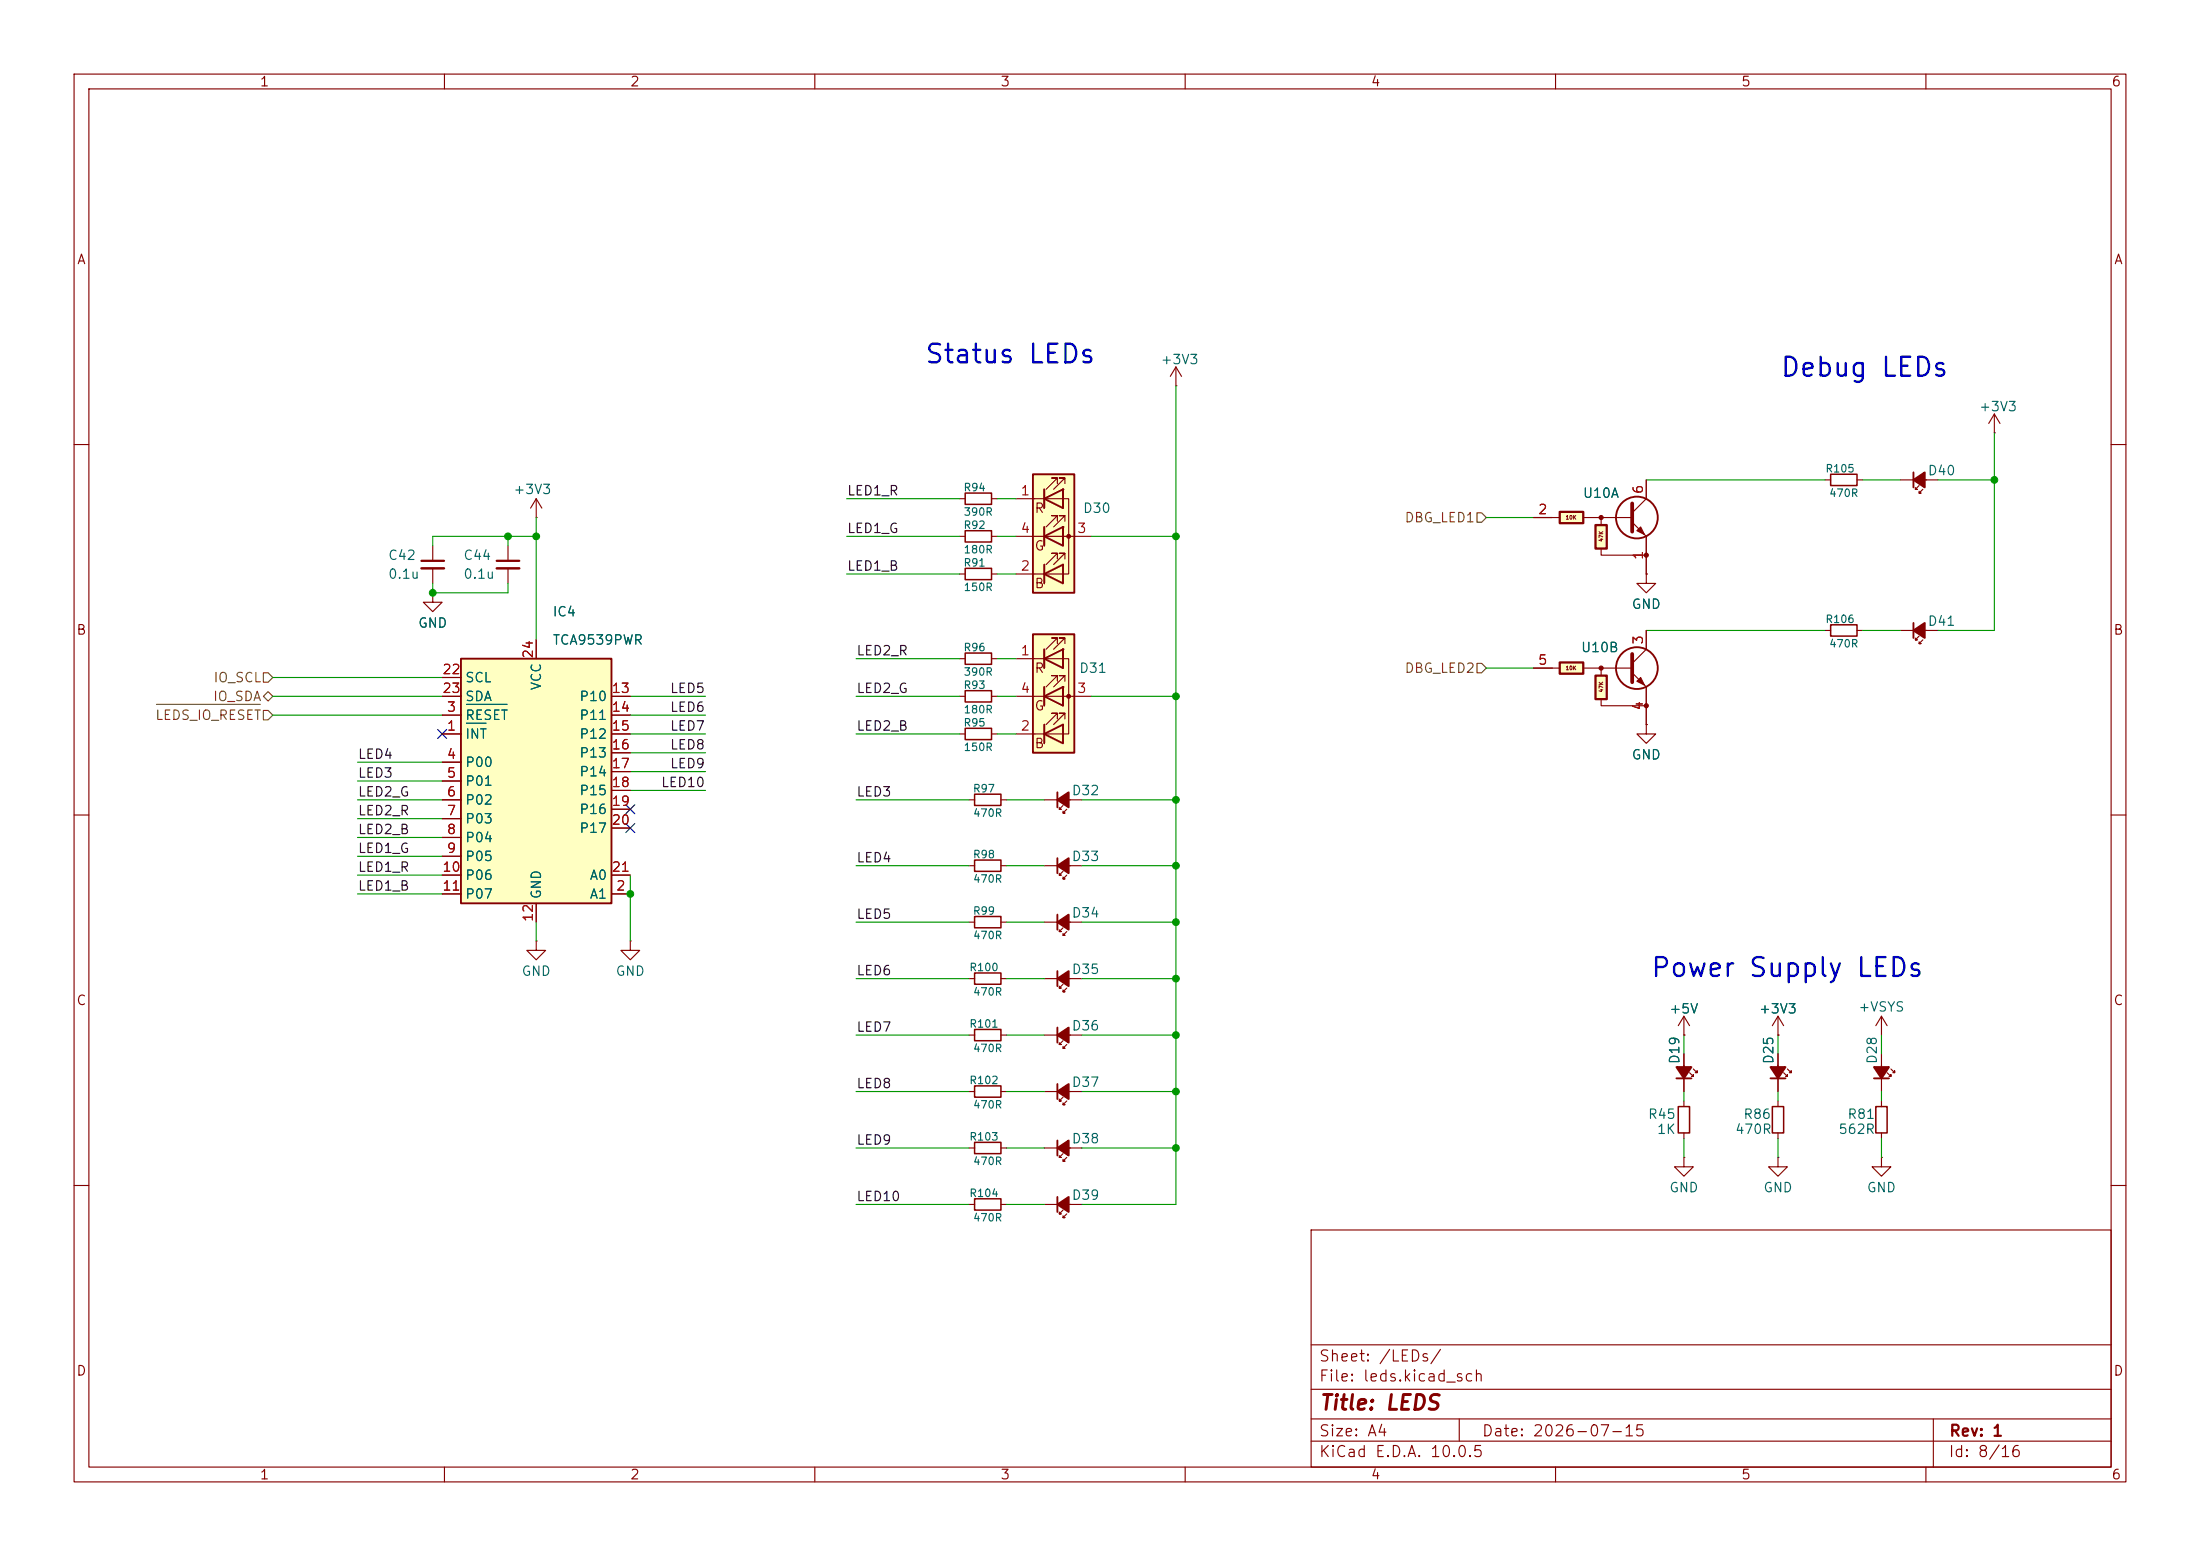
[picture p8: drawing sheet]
<svg xmlns="http://www.w3.org/2000/svg" width="297mm" height="210mm" viewBox="0 0 297 210" stroke-linecap="round" stroke-linejoin="round" font-family="sans-serif">
<g fill="none" stroke="#840000" stroke-width=".15">
<path d="M10 10h277v190h-277zM12 12h273v186h-273zM60 10v2M110 10v2M160 10v2M210 10v2M260 10v2M10 60h2M285 60h2M10 110h2M285 110h2M10 160h2"/>
<path d="M177 166h108v32h-108zM285 160h2M60 198v2M110 198v2M160 198v2M177 194.5h108M177 191.5h108M177 187.5h108M177 181.5h108M197 191.5v3M210 198v2M260 198v2"/>
<path d="M261 191.5v6.5"/>
</g>
<path d="M139.4 85.6h5.6v16h-5.6z" fill="#ffffc2"/>
<path d="M139.4 85.6h5.6v16h-5.6zM141 88.9l2.5-1.3v2.6zM141 94l2.5-1.3v2.6zM141 99.1l2.5-1.3v2.5zM141 87.6v2.6M141 92.7v2.6M141 97.8v2.5" fill="none" stroke="#840000" stroke-width=".25"/>
<g fill="none" stroke="#840000" stroke-width=".15">
<path d="M129.5 72.4h.8M133.9 72.4h.7M137.2 88.9h7.1v10.2h-7.1M137.2 94h10.1M141 87.6v2.6M141 92.7v2.6M142.7 86.9v-.8h-.7h.7l-1.5 1.5M142.7 91.9v-.7h-.7h.7l-1.5 1.5M142.7 97v-.7h-.7h.7l-1.5 1.5M143.5 87.6h.1M143.5 87.6v2.6zM143.5 92.7h.1"/>
<path d="M143.5 92.7v2.6zM143.8 86.9v-.8h-.8h.8l-1.6 1.5M143.8 91.9v-.7h-.8h.8l-1.6 1.5M143.8 97v-.7h-.8h.8l-1.6 1.5"/>
</g>
<circle cx="144.3" cy="94" r=".25" fill="#840000" stroke="#840000" stroke-width=".15"/>
<path d="M130.3 71.6h3.6v1.6h-3.6z" fill="none" stroke="#840000" stroke-width=".2"/>
<path d="M139.4 64h5.6v16h-5.6z" fill="#ffffc2"/>
<path d="M139.4 64h5.6v16h-5.6zM141 67.3l2.5-1.3v2.6zM141 72.4l2.5-1.3v2.6zM141 77.5l2.5-1.3v2.5zM141 66v2.6M141 71.1v2.6M141 76.2v2.5M258.3 84.1v2M142.7 106.9v2.1M226.3 145.5h2M239 145.5h2M253 145.5h2" fill="none" stroke="#840000" stroke-width=".25"/>
<g fill="none" stroke="#840000" stroke-width=".15">
<path d="M129.5 67.3h.8M129.5 77.5h.8M133.9 67.3h.7M133.9 77.5h.7M137.2 67.3h7.1v10.2h-7.1M137.2 72.4h10.1M141 66v2.6M141 71.1v2.6M142.7 65.3v-.8h-.7h.7l-1.5 1.5M142.7 70.4v-.8h-.7h.7l-1.5 1.5M142.7 75.4v-.7h-.7h.7l-1.5 1.5M143.5 66h.1"/>
<path d="M143.5 66v2.6zM143.5 71.1h.1M143.5 71.1v2.6zM143.8 65.3v-.8h-.8h.8l-1.6 1.5M143.8 70.4v-.8h-.8h.8l-1.6 1.5M143.8 75.4v-.7h-.8h.8l-1.6 1.5M246.4 85.1h.7M250.7 85.1h.8M256.5 85.1h5.1M259.1 85.9l-.5 .5h.2h-.2v-.3M259.6 86.4l-.5 .5h.2h-.2v-.3M130.8 108h.8"/>
<path d="M135.1 108h.8M141 108h5M143.5 108.7l-.5 .5h.3h-.3v-.2M144 109.2l-.5 .5h.3h-.3v-.2M227.3 139.7h.1M227.3 137.2v2.5M227.3 137.2l-.7 1.2M227.3 137.2l.8 1.2M240 139.7h.1M240 137.2v2.5M240 137.2l-.7 1.2M240 137.2l.8 1.2"/>
<path d="M254 137.2l-.8 1.2M254 137.2l.8 1.2M254 137.2v2.5M130.8 147.3h.8M135.1 147.3h.8M227.3 142.2v5.1M228.1 144.8l.5 .5v-.3v.3h-.3M228.6 144.3l.5 .5v-.3v.3h-.2M240 142.2v5.1M240.8 144.8l.5 .5v-.3v.3h-.3M241.3 144.3l.5 .5v-.3v.3h-.2M254 142.2v5.1"/>
<path d="M254.8 144.8l.5 .5v-.3v.3h-.3M255.3 144.3l.5 .5v-.3v.3h-.3"/>
</g>
<circle cx="144.3" cy="72.4" r=".25" fill="#840000" stroke="#840000" stroke-width=".15"/>
<path d="M130.3 76.7h3.6v1.5h-3.6zM130.3 66.5h3.6v1.6h-3.6zM247.1 84.3h3.6v1.6h-3.6zM131.6 107.2h3.5v1.5h-3.5zM131.6 146.6h3.5v1.5h-3.5z" fill="none" stroke="#840000" stroke-width=".2"/>
<g fill="#840000" stroke="#840000" stroke-width=".25">
<path d="M258.3 85.1l1.5-1v2z"/>
<path d="M239 144h2l-1 1.5z"/>
<path d="M226.3 144h2l-1 1.5z"/>
<path d="M253 144h2l-1 1.5z"/>
<path d="M142.7 108l1.6-1.1v2.1z"/>
</g>
<g fill="#ffffc2">
<path d="M210.6 69.1h3.1v1.5h-3.1z"/>
<path d="M215.4 70.9h1.5v3.1h-1.5z"/>
</g>
<g fill="#840000" stroke="#840000" stroke-width=".15">
<path d="M221 71.6l.5-.5 .5 1z"/>
<circle cx="216.2" cy="69.9" r=".27"/>
<circle cx="222.2" cy="74.9" r=".27"/>
</g>
<path d="M207 69.9h3.6M213.9 69.9h6.3M216.2 74.2v.7h6M216.2 69.9v1M220.3 70.5l1.9 1.9v5.1M222.2 77.5v1.2h1.3l-1.3 1.3-1.2-1.3h1.2M222.2 77.5h.1M222.2 64.8v2.5l-1.9 1.9M222.2 97.8v1.3h1.3l-1.3 1.2-1.2-1.2h1.2M222.2 97.8h.1" fill="none" stroke="#840000" stroke-width=".15"/>
<path d="M210.6 69.1h3.1v1.5h-3.1zM215.4 70.9h1.5v3.1h-1.5z" fill="none" stroke="#840000" stroke-width=".3"/>
<path d="M220.3 67.9v3.9" fill="none" stroke="#840000" stroke-width=".51"/>
<circle cx="221" cy="69.8" r="2.82" fill="none" stroke="#840000" stroke-width=".25"/>
<g fill="#ffffc2">
<path d="M210.6 89.4h3.1v1.5h-3.1z"/>
<path d="M215.4 91.2h1.5v3.2h-1.5z"/>
</g>
<g fill="#840000" stroke="#840000" stroke-width=".15">
<path d="M221 91.9l.5-.5 .5 1.1z"/>
<circle cx="216.2" cy="90.2" r=".27"/>
<circle cx="222.2" cy="95.3" r=".27"/>
</g>
<g fill="none" stroke="#840000" stroke-width=".15">
<path d="M158.7 52.1h.1M158.7 49.5l-.7 1.3M158.7 49.5l.8 1.3M158.7 49.5v2.6M269.2 58.4h.1M269.2 55.9l-.7 1.3M269.2 55.9l.8 1.3M269.2 55.9v2.5M58.4 73.7v2M58.4 76.7v2M68.6 73.7v2M68.6 76.7v2"/>
<path d="M72.4 69.9h.1M72.4 67.3l-.8 1.3M72.4 67.3l.8 1.3M72.4 67.3v2.6M246.4 64.8h.7M250.7 64.8h.8M256.5 64.8h5.1M259.1 65.5l-.5 .5h.2h-.2v-.2M259.6 66l-.5 .5h.2h-.2v-.2M58.4 80v1.3h1.3l-1.3 1.3-1.3-1.3h1.3M58.4 80h.1M129.5 94h.8"/>
<path d="M129.5 88.9h.8M129.5 99.1h.8M133.9 94h.7M133.9 88.9h.7M133.9 99.1h.7M207 90.2h3.6M213.9 90.2h6.3M216.2 94.5v.8h6M216.2 90.2v1M220.3 90.8l1.9 1.9v5.1M222.2 85.1v2.5l-1.9 1.9M130.8 116.8h.8"/>
<path d="M135.1 116.8h.8M141 116.8h5M143.5 117.6l-.5 .5h.3h-.3v-.2M144 118.1l-.5 .5h.3h-.3v-.2M72.4 127v1.3h1.3l-1.3 1.2-1.3-1.2h1.3M72.4 127h.1M85.1 127v1.3h1.3l-1.3 1.2-1.3-1.2h1.3M85.1 127h.1M130.8 139.7h.8M130.8 124.5h.8M130.8 132.1h.8M135.1 139.7h.8"/>
<path d="M135.1 124.5h.8M135.1 132.1h.8M141 139.7h5M141 124.5h5M141 132.1h5M143.5 125.2l-.5 .5h.3h-.3v-.2M143.5 132.8l-.5 .6h.3h-.3v-.3M144 125.7l-.5 .5h.3h-.3v-.2M144 133.4l-.5 .5h.3h-.3v-.3M130.8 154.9h.8M135.1 154.9h.8M141 154.9h5"/>
<path d="M141 147.3h5M143.5 155.7l-.5 .5h.3h-.3v-.2M143.5 148.1l-.5 .5h.3h-.3v-.3M143.5 140.5l-.5 .5h.3h-.3v-.3M144 156.2l-.5 .5h.3h-.3v-.2M144 148.6l-.5 .5h.3h-.3v-.3M144 141l-.5 .5h.3h-.3v-.3M227.3 156.2v1.3h1.3l-1.3 1.3-1.2-1.3h1.2M227.3 156.2h.1M227.3 148.6v.8M227.3 152.9v.8M240 156.2v1.3h1.3l-1.3 1.3-1.2-1.3h1.2"/>
<path d="M240 156.2h.1M240 148.6v.8M240 152.9v.8M254 156.2v1.3h1.3l-1.3 1.3-1.3-1.3h1.3M254 156.2h.1M254 148.6v.8M254 152.9v.8M141 162.6h5M143.5 163.3l-.5 .5h.3h-.3v-.2M144 163.8l-.5 .5h.3h-.3v-.2"/>
</g>
<path d="M56.9 75.7h3M67.1 75.7h3M210.6 89.4h3.1v1.5h-3.1zM215.4 91.2h1.5v3.2h-1.5z" fill="none" stroke="#840000" stroke-width=".3"/>
<path d="M220.3 88.3v3.8" fill="none" stroke="#840000" stroke-width=".51"/>
<g fill="none" stroke="#840000" stroke-width=".25">
<path d="M258.3 63.8v2M142.7 115.8v2.1M142.7 123.4v2.1M142.7 131.1v2M142.7 138.7v2M142.7 146.3v2M142.7 153.9v2.1M142.7 161.5v2.1"/>
<circle cx="221" cy="90.2" r="2.82"/>
</g>
<path d="M247.1 64h3.6v1.5h-3.6zM130.3 93.2h3.6v1.5h-3.6zM130.3 88.1h3.6v1.6h-3.6zM130.3 98.3h3.6v1.5h-3.6zM131.6 116.1h3.5v1.5h-3.5zM131.6 138.9h3.5v1.6h-3.5zM131.6 123.7h3.5v1.5h-3.5zM131.6 131.3h3.5v1.5h-3.5zM131.6 154.2h3.5v1.5h-3.5zM226.6 149.4h1.5v3.5h-1.5zM239.3 149.4h1.5v3.5h-1.5zM253.2 149.4h1.6v3.5h-1.6z" fill="none" stroke="#840000" stroke-width=".2"/>
<g fill="#840000" stroke="#840000" stroke-width=".25">
<path d="M142.7 154.9l1.6-1v2.1z"/>
<path d="M142.7 116.8l1.6-1v2.1z"/>
<path d="M142.7 162.6l1.6-1.1v2.1z"/>
<path d="M258.3 64.8l1.5-1v2z"/>
<path d="M142.7 147.3l1.6-1v2z"/>
<path d="M142.7 139.7l1.6-1v2z"/>
<path d="M142.7 124.5l1.6-1.1v2.1z"/>
<path d="M142.7 132.1l1.6-1v2z"/>
</g>
<path d="M56.9 76.7h3M67.1 76.7h3" fill="none" stroke="#840000" stroke-width=".33"/>
<path d="M62.2 88.9h20.3v33h-20.3z" fill="#ffffc2"/>
<path d="M62.2 88.9h20.3v33h-20.3z" fill="none" stroke="#840000" stroke-width=".25"/>
<g fill="none" stroke="#840000" stroke-width=".15">
<path d="M207 69.9h2.5M222.2 77.5h.1M222.2 64.8v2.5M222.2 72.4v5.1M58.4 80h.1M59.7 99.1h2.5M59.7 96.5h2.5M59.7 94h2.5M59.7 91.4h2.5M72.4 86.4v2.5M82.5 99.1h2.6M82.5 96.5h2.6"/>
<path d="M82.5 94h2.6M207 90.2h2.5M222.2 97.8h.1M222.2 85.1v2.5M222.2 92.7v5.1M59.7 102.9h2.5M59.7 105.4h2.5M59.7 108h2.5M59.7 110.5h2.5M59.7 113h2.5M59.7 115.6h2.5M59.7 118.1h2.5"/>
<path d="M82.5 118.1h2.6M82.5 101.6h2.6M82.5 104.1h2.6M82.5 106.7h2.6M82.5 109.2h2.6M82.5 111.8h2.6M59.7 120.7h2.5M72.4 121.9v2.6M82.5 120.7h2.6M227.3 139.7h.1M240 139.7h.1M227.3 142.2v1.8"/>
<path d="M227.3 145.5v1.8M240 142.2v1.8M240 145.5v1.8M130.8 162.6h.8M135.1 162.6h.8"/>
</g>
<path d="M63 97.6h2.6M63 95.1h5.5" fill="none" stroke="#006464" stroke-width=".15"/>
<path d="M131.6 161.8h3.5v1.5h-3.5z" fill="none" stroke="#840000" stroke-width=".2"/>
<path d="M199.4 69.2h.6l.7 .7-.7 .6h-.6zM21.1 95.1h14M35.6 90.8h.6l.6 .6-.6 .7h-.6zM35.6 94l.6-.7 .6 .7-.6 .6zM35.6 95.9h.6l.6 .6-.6 .7h-.6zM199.4 89.5h.6l.7 .7-.7 .6h-.6z" fill="none" stroke="#725600" stroke-width=".15"/>
<g fill="none" stroke="#009600" stroke-width=".15">
<path d="M158.7 52.1v110.5h-12.7M269.2 58.4v26.7h-7.6M58.4 78.7v1.3h10.2v-1.3M68.6 72.4v1.3M72.4 72.4h-14v1.3M72.4 69.9v16.5M114.3 72.4h15.2M114.3 77.5h15.2M114.3 67.3h15.2M134.6 72.4h2.6M134.6 77.5h2.6M134.6 67.3h2.6"/>
<path d="M147.3 72.4h11.4M200.7 69.9h6.3M222.2 64.8h24.2M251.5 64.8h5M261.6 64.8h7.6M36.8 94h22.9M36.8 96.5h22.9M36.8 91.4h22.9M85.1 94h10.1M85.1 99.1h10.1M85.1 96.5h10.1M115.6 94h13.9"/>
<path d="M115.6 88.9h13.9M115.6 99.1h13.9M134.6 94h2.6M134.6 88.9h2.6M134.6 99.1h2.6M147.3 94h11.4M200.7 90.2h6.3M222.2 85.1h24.2M251.5 85.1h5M48.3 108h11.4M48.3 115.6h11.4M48.3 118.1h11.4"/>
<path d="M48.3 113h11.4M48.3 102.9h11.4M48.3 105.4h11.4M48.3 110.5h11.4M85.1 101.6h10.1M85.1 118.1v8.9M85.1 106.7h10.1M85.1 104.1h10.1M115.6 108h15.2M115.6 116.8h15.2M135.9 108h5.1M135.9 116.8h5.1"/>
<path d="M146 108h12.7M146 116.8h12.7M48.3 120.7h11.4M72.4 124.5v2.5M115.6 132.1h15.2M115.6 139.7h15.2M115.6 124.5h15.2M135.9 132.1h5.1M135.9 139.7h5.1M135.9 124.5h5.1M146 132.1h12.7M146 139.7h12.7"/>
<path d="M146 124.5h12.7M227.3 139.7v2.5M240 139.7v2.5M254 139.7v2.5M115.6 147.3h15.2M115.6 154.9h15.2M135.9 147.3h5.1M135.9 154.9h5.1M146 147.3h12.7M146 154.9h12.7M227.3 147.3v1.3M227.3 153.7v2.5"/>
<path d="M240 147.3v1.3M240 153.7v2.5M254 147.3v1.3M254 153.7v2.5M115.6 162.6h15.2M135.9 162.6h5.1"/>
</g>
<path d="M59.1 98.5l1.2 1.2M60.3 98.5l-1.2 1.2M84.5 111.2l1.2 1.2M84.5 108.6l1.2 1.2M85.7 111.2l-1.2 1.2M85.7 108.6l-1.2 1.2" fill="none" stroke="#000084" stroke-width=".15"/>
<g fill="#009600" stroke="#009600" stroke-width=".14">
<circle cx="269.2" cy="64.8" r=".46"/>
<circle cx="158.7" cy="108" r=".46"/>
<circle cx="158.7" cy="94" r=".46"/>
<circle cx="158.7" cy="72.4" r=".46"/>
<circle cx="85.1" cy="120.7" r=".46"/>
<circle cx="72.4" cy="72.4" r=".46"/>
<circle cx="68.6" cy="72.4" r=".46"/>
<circle cx="58.4" cy="80" r=".46"/>
<circle cx="158.7" cy="124.5" r=".46"/>
<circle cx="158.7" cy="132.1" r=".46"/>
<circle cx="158.7" cy="154.9" r=".46"/>
<circle cx="158.7" cy="147.3" r=".46"/>
<circle cx="158.7" cy="116.8" r=".46"/>
<circle cx="158.7" cy="139.7" r=".46"/>
</g>
<g font-size="2.5" fill="#0000c2">
<text x="124.7" y="49.7">Status LEDs</text>
<text x="240.2" y="51.5">Debug LEDs</text>
<text x="222.7" y="132.5">Power Supply LEDs</text>
</g>
<text font-size="2" fill="#840000" x="178" y="190.8">Title: LEDS</text>
<g font-size="1.5" fill="#840000">
<text x="178" y="184.1">Sheet: /LEDs/</text>
<text x="178" y="186.8">File: leds.kicad_sch</text>
<text x="178" y="197">KiCad E.D.A. 10.0.5</text>
<text x="178" y="194.2">Size: A4</text>
<text x="200" y="194.2">Date: 2026-07-15</text>
<text x="263" y="197">Id: 8/16</text>
<text x="263" y="194.2">Rev: 1</text>
</g>
<g font-size="1.3" fill="#840000">
<text x="35" y="12">1</text>
<text x="85" y="12">2</text>
<text x="135" y="12">3</text>
<text x="185" y="12">4</text>
<text x="235" y="12">5</text>
<text x="285" y="12">6</text>
<text x="10.3" y="36">A</text>
<text x="285.3" y="36">A</text>
<text x="139.6" y="69.5">R</text>
<text x="139.6" y="74.6">G</text>
<text x="139.6" y="79.7">B</text>
<text x="10.2" y="86">B</text>
<text x="285.2" y="86">B</text>
<text x="139.6" y="91.1">R</text>
<text x="139.6" y="96.2">G</text>
<text x="139.6" y="101.3">B</text>
<text x="10.2" y="136">C</text>
<text x="285.2" y="136">C</text>
<text x="10.2" y="186">D</text>
<text x="285.2" y="186">D</text>
<text x="35" y="200">1</text>
<text x="85" y="200">2</text>
<text x="135" y="200">3</text>
<text x="185" y="200">4</text>
<text x="235" y="200">5</text>
<text x="285" y="200">6</text>
</g>
<g font-size="1.3" fill="#006464">
<text x="156.6" y="49.5">+3V3</text>
<text x="267.1" y="55.8">+3V3</text>
<text x="260.2" y="64.5">D40</text>
<text x="69.2" y="67">+3V3</text>
<text x="146.1" y="69.5">D30</text>
<text x="213.6" y="67.5">U10A</text>
<text x="52.3" y="75.9">C42</text>
<text x="62.5" y="75.9">C44</text>
<text x="52.3" y="78.4">0.1u</text>
<text x="62.5" y="78.4">0.1u</text>
<text x="74.5" y="83.5">IC4</text>
<text x="220.2" y="82.5">GND</text>
<text x="56.4" y="85">GND</text>
<text x="74.5" y="87.3">TCA9539PWR</text>
<text x="213.3" y="88.3">U10B</text>
<text x="260.2" y="84.8">D41</text>
<text x="62.7" y="92.4">SCL</text>
<text x="62.7" y="94.9">SDA</text>
<text x="73.4" y="93.3" transform="rotate(-90 73.4 93.3)">VCC</text>
<text x="78.1" y="94.9">P10</text>
<text x="145.6" y="91.1">D31</text>
<text x="62.7" y="100">INT</text>
<text x="62.7" y="97.5">RESET</text>
<text x="78.1" y="97.5">P11</text>
<text x="78.1" y="100">P12</text>
<text x="62.7" y="103.8">P00</text>
<text x="62.7" y="106.4">P01</text>
<text x="78.1" y="102.6">P13</text>
<text x="78.1" y="105.1">P14</text>
<text x="78.1" y="107.6">P15</text>
<text x="144.6" y="107.6">D32</text>
<text x="220.2" y="102.8">GND</text>
<text x="62.7" y="108.9">P02</text>
<text x="62.7" y="111.5">P03</text>
<text x="62.7" y="114">P04</text>
<text x="78.1" y="110.2">P16</text>
<text x="78.1" y="112.7">P17</text>
<text x="62.7" y="116.5">P05</text>
<text x="62.7" y="119.1">P06</text>
<text x="79.5" y="119.1">A0</text>
<text x="144.6" y="116.5">D33</text>
<text x="62.7" y="121.6">P07</text>
<text x="73.4" y="121.4" transform="rotate(-90 73.4 121.4)">GND</text>
<text x="79.5" y="121.6">A1</text>
<text x="144.6" y="124.2">D34</text>
<text x="144.6" y="131.8">D35</text>
<text x="70.3" y="132">GND</text>
<text x="83" y="132">GND</text>
<text x="225.3" y="137.1">+5V</text>
<text x="237.4" y="137.1">+3V3</text>
<text x="250.8" y="136.9">+VSYS</text>
<text x="144.6" y="139.4">D36</text>
<text x="227" y="143.7" transform="rotate(-90 227 143.7)">D19</text>
<text x="239.7" y="143.7" transform="rotate(-90 239.7 143.7)">D25</text>
<text x="253.7" y="143.7" transform="rotate(-90 253.7 143.7)">D28</text>
<text x="144.6" y="147">D37</text>
<text x="144.6" y="154.6">D38</text>
<text x="222.4" y="151.3">R45</text>
<text x="223.6" y="153.4">1K</text>
<text x="234.2" y="153.4">470R</text>
<text x="235.3" y="151.3">R86</text>
<text x="248.1" y="153.4">562R</text>
<text x="249.3" y="151.3">R81</text>
<text x="225.3" y="161.2">GND</text>
<text x="238" y="161.2">GND</text>
<text x="251.9" y="161.2">GND</text>
<text x="144.6" y="162.3">D39</text>
</g>
<g font-size="1.3" fill="#0f0f0f">
<text x="114.3" y="67.2">LED1_R</text>
<text x="114.3" y="77.3">LED1_B</text>
<text x="114.3" y="72.3">LED1_G</text>
<text x="115.5" y="88.8">LED2_R</text>
<text x="90.4" y="93.9">LED5</text>
<text x="115.5" y="93.9">LED2_G</text>
<text x="90.4" y="98.9">LED7</text>
<text x="90.4" y="96.4">LED6</text>
<text x="90.4" y="101.5">LED8</text>
<text x="115.5" y="98.9">LED2_B</text>
<text x="48.2" y="107.8">LED2_G</text>
<text x="48.2" y="105.3">LED3</text>
<text x="48.2" y="102.7">LED4</text>
<text x="89.2" y="106.6">LED10</text>
<text x="90.4" y="104">LED9</text>
<text x="115.5" y="107.8">LED3</text>
<text x="48.2" y="110.4">LED2_R</text>
<text x="48.2" y="112.9">LED2_B</text>
<text x="48.2" y="118">LED1_R</text>
<text x="48.2" y="115.4">LED1_G</text>
<text x="115.5" y="116.7">LED4</text>
<text x="48.2" y="120.5">LED1_B</text>
<text x="115.5" y="124.3">LED5</text>
<text x="115.5" y="132">LED6</text>
<text x="115.5" y="139.6">LED7</text>
<text x="115.5" y="147.2">LED8</text>
<text x="115.5" y="154.8">LED9</text>
<text x="115.5" y="162.4">LED10</text>
</g>
<g font-size="1.3" fill="#a90000">
<text x="137.7" y="67.2">1</text>
<text x="207.5" y="69.7">2</text>
<text x="222.1" y="66.8" transform="rotate(-90 222.1 66.8)">6</text>
<text x="137.7" y="77.3">2</text>
<text x="137.7" y="72.3">4</text>
<text x="145.3" y="72.3">3</text>
<text x="222.1" y="75.7" transform="rotate(-90 222.1 75.7)">1</text>
<text x="72.3" y="89" transform="rotate(-90 72.3 89)">24</text>
<text x="137.7" y="88.8">1</text>
<text x="222.1" y="87.1" transform="rotate(-90 222.1 87.1)">3</text>
<text x="59.6" y="91.3">22</text>
<text x="59.6" y="93.8">23</text>
<text x="82.5" y="93.8">13</text>
<text x="137.7" y="93.8">4</text>
<text x="145.3" y="93.8">3</text>
<text x="207.5" y="90">5</text>
<text x="222.1" y="96" transform="rotate(-90 222.1 96)">4</text>
<text x="60.2" y="98.9">1</text>
<text x="60.2" y="96.4">3</text>
<text x="82.5" y="96.4">14</text>
<text x="82.5" y="98.9">15</text>
<text x="82.5" y="101.5">16</text>
<text x="137.7" y="98.9">2</text>
<text x="60.2" y="102.7">4</text>
<text x="60.2" y="105.3">5</text>
<text x="60.2" y="107.8">6</text>
<text x="82.5" y="104">17</text>
<text x="82.5" y="106.5">18</text>
<text x="60.2" y="110.4">7</text>
<text x="60.2" y="112.9">8</text>
<text x="82.5" y="109.1">19</text>
<text x="82.5" y="111.6">20</text>
<text x="59.6" y="118">10</text>
<text x="60.2" y="115.4">9</text>
<text x="82.5" y="118">21</text>
<text x="59.6" y="120.5">11</text>
<text x="72.3" y="124.5" transform="rotate(-90 72.3 124.5)">12</text>
<text x="83.1" y="120.5">2</text>
</g>
<g font-size="1.3" fill="#725600">
<text x="189.5" y="70.8">DBG_LED1</text>
<text x="28.7" y="94.9">IO_SDA</text>
<text x="28.7" y="92.4">IO_SCL</text>
<text x="189.5" y="91.1">DBG_LED2</text>
<text x="20.9" y="97.5">LEDS_IO_RESET</text>
</g>
<g font-size="1" fill="#006464">
<text x="246.4" y="64">R105</text>
<text x="130" y="71.6">R92</text>
<text x="130" y="66.6">R94</text>
<text x="130" y="69.9">390R</text>
<text x="246.9" y="67.3">470R</text>
<text x="130" y="76.7">R91</text>
<text x="130" y="74.9">180R</text>
<text x="130" y="80">150R</text>
<text x="130" y="88.1">R96</text>
<text x="246.4" y="84.3">R106</text>
<text x="246.9" y="87.6">470R</text>
<text x="130" y="93.2">R93</text>
<text x="130" y="91.4">390R</text>
<text x="130" y="98.3">R95</text>
<text x="130" y="96.5">180R</text>
<text x="130" y="101.6">150R</text>
<text x="131.3" y="107.2">R97</text>
<text x="131.3" y="110.5">470R</text>
<text x="131.3" y="116.1">R98</text>
<text x="131.3" y="119.4">470R</text>
<text x="131.3" y="123.7">R99</text>
<text x="130.8" y="131.3">R100</text>
<text x="131.3" y="127">470R</text>
<text x="131.3" y="134.6">470R</text>
<text x="130.8" y="138.9">R101</text>
<text x="131.3" y="142.2">470R</text>
<text x="130.8" y="146.6">R102</text>
<text x="131.3" y="149.9">470R</text>
<text x="130.8" y="154.2">R103</text>
<text x="130.8" y="161.8">R104</text>
<text x="131.3" y="157.5">470R</text>
<text x="131.3" y="165.1">470R</text>
</g>
<g font-size=".5" fill="#840000">
<text x="211.3" y="70.2">10K</text>
<text x="216.5" y="73.2" transform="rotate(-90 216.5 73.2)">47K</text>
<text x="211.3" y="90.6">10K</text>
<text x="216.5" y="93.5" transform="rotate(-90 216.5 93.5)">47K</text>
</g>
</svg>
